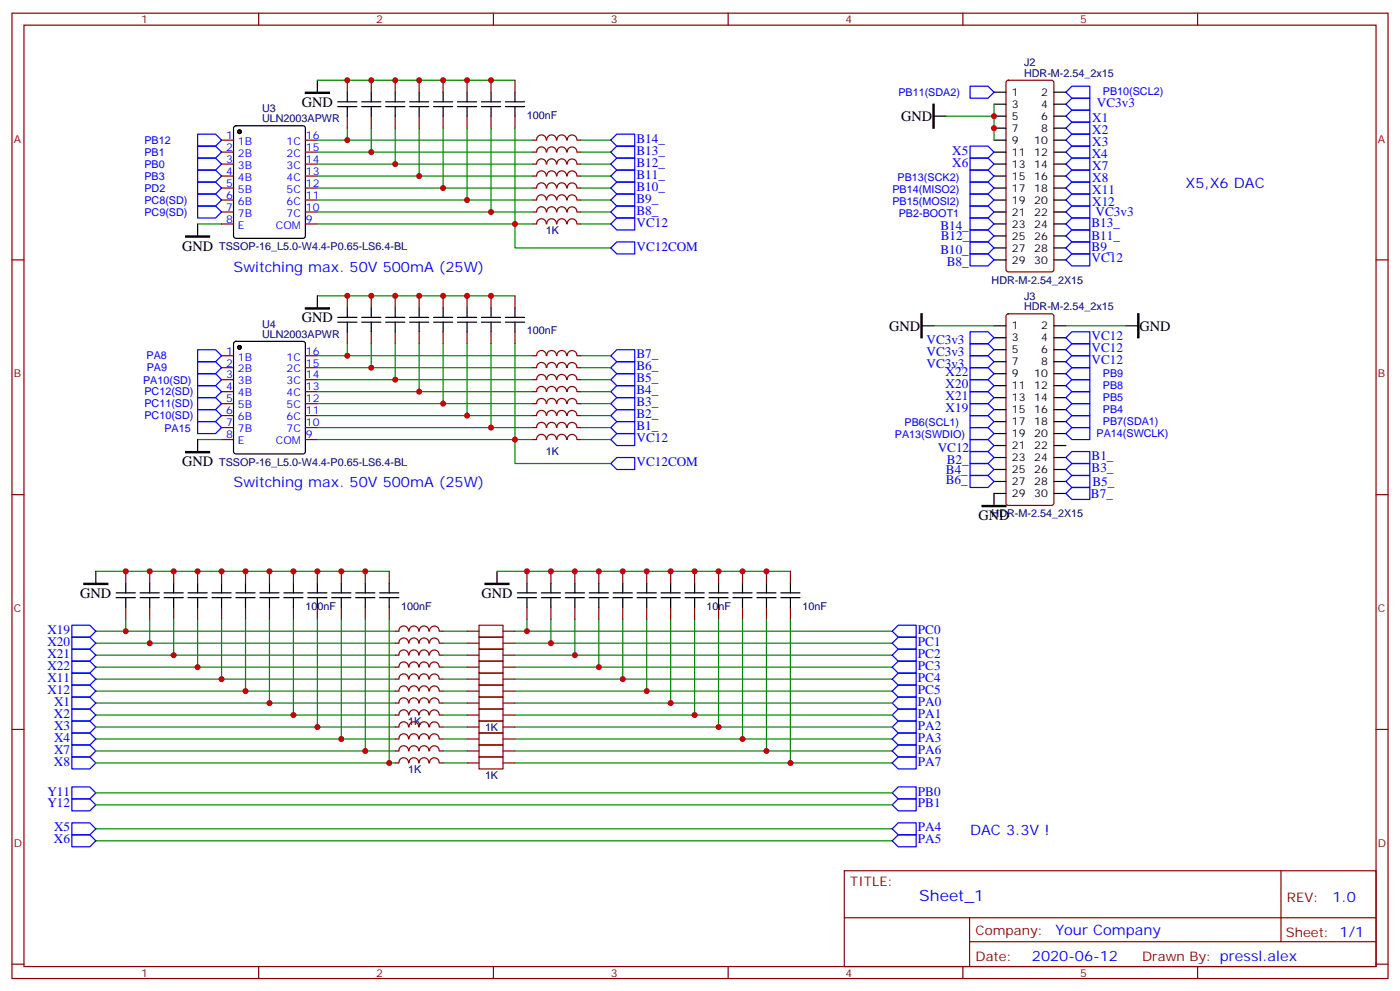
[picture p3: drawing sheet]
<svg xmlns="http://www.w3.org/2000/svg" width="412mm" height="292mm" viewBox="0 0 412 292" stroke-linecap="round" stroke-linejoin="round" font-family="sans-serif">
<g fill="none" stroke="#870000" stroke-width=".35">
<path d="M3.5 3.9h405.4v284.3h-405.4zM7.1 7.4h398.2v277.3h-398.2zM76.2 3.9v3.5M145.3 3.9v3.5M214.5 3.9v3.5M283.6 3.9v3.5M352.8 3.9v3.5M3.5 76.6h3.6M405.3 76.6h3.6M3.5 145.7h3.6M405.3 145.7h3.6M3.5 214.8h3.6"/>
<path d="M405.3 214.8h3.6M248.7 256.5h156.6v28.2h-156.6zM377.3 256.5v20.9M248.7 270.3h156.5M285.6 277.4h119.6M285.6 270.3v14.1M3.5 284h3.6M76.2 284.7v3.5M145.3 284.7v3.5M214.5 284.7v3.5M283.6 284.7v3.5M352.8 284.7v3.5"/>
<path d="M405.3 284h3.6"/>
</g>
<path d="M179.9 104.8l1.8-1.8h5.3v3.5h-5.3zM179.9 108.3l1.8-1.8h5.3v3.6h-5.3zM179.9 115.4l1.8-1.8h5.3v3.5h-5.3zM181.7 110.1h5.3v3.5h-5.3l-1.8-1.8zM179.9 129.5l1.8-1.8h5.3v3.5h-5.3z" fill="none" stroke="#00f" stroke-width=".35"/>
<circle cx="70.6" cy="102.3" r=".53" fill="#870000" stroke="#000" stroke-width=".35"/>
<path d="M69 100.7l.5-.2h19.8l.6 .5 .1 32-.5 .6-20 .1-.7-.5v-32z" fill="none" stroke="#000" stroke-width=".35"/>
<circle cx="70.6" cy="102.3" r=".53" fill="#870000" stroke="#000" stroke-width=".35"/>
<g fill="none" stroke="#870000" stroke-width=".35">
<path d="M102.3 23.6v3.6M102.3 34.2v3.5M109.4 23.6v3.6M109.4 34.2v3.5M116.4 23.6v3.6M116.4 34.2v3.5M123.5 23.6v3.6M123.5 34.2v3.5M130.5 23.6v3.6M130.5 34.2v3.5M137.6 23.6v3.6M137.6 34.2v3.5"/>
<path d="M144.6 23.6v3.6M144.6 34.2v3.5M151.7 23.6v3.6M151.7 34.2v3.5M102.3 87.1v3.6M102.3 97.7v3.5M109.4 87.1v3.6M109.4 97.7v3.5M116.4 87.1v3.6M116.4 97.7v3.5M123.5 87.1v3.6M123.5 97.7v3.5"/>
<path d="M130.5 87.1v3.6M130.5 97.7v3.5M137.6 87.1v3.6M137.6 97.7v3.5M144.6 87.1v3.6M144.6 97.7v3.5M151.7 87.1v3.6M151.7 97.7v3.5M65.3 104.8h3.5M65.3 108.3h3.5M65.3 111.8h3.5M65.3 115.4h3.5"/>
<path d="M65.3 118.9h3.5M90 104.8h3.5M90 108.3h3.5M90 111.8h3.5M90 115.4h3.5M90 118.9h3.5M65.3 122.4h3.5M65.3 125.9h3.5M65.3 129.5h3.5M90 122.4h3.5M90 125.9h3.5M90 129.5h3.5"/>
</g>
<path d="M179.9 55.4l1.8-1.8h5.3v3.6h-5.3zM181.7 57.2h5.3v3.5h-5.3l-1.8-1.8zM179.9 62.4l1.8-1.7h5.3v3.5h-5.3zM179.9 118.9l1.8-1.8h5.3v3.6h-5.3zM179.9 122.4l1.8-1.7h5.3v3.5h-5.3zM179.9 125.9l1.8-1.7h5.3v3.5h-5.3z" fill="none" stroke="#00f" stroke-width=".35"/>
<g fill="none" stroke="#000" stroke-width=".35">
<path d="M93.5 23.6v3.6M99.5 31.4h5.6M99.5 30h5.6M102.3 27.2v2.8M102.3 31.4v2.8M106.5 31.4h5.7M106.5 30h5.7M109.4 27.2v2.8M109.4 31.4v2.8M113.6 31.4h5.6M113.6 30h5.6M116.4 27.2v2.8"/>
<path d="M116.4 31.4v2.8M120.6 31.4h5.7M120.6 30h5.7M123.5 27.2v2.8M123.5 31.4v2.8M127.7 31.4h5.6M127.7 30h5.6M130.5 27.2v2.8M130.5 31.4v2.8M134.8 31.4h5.6M134.8 30h5.6M137.6 27.2v2.8"/>
<path d="M137.6 31.4v2.8M141.8 31.4h5.7M141.8 30h5.7M144.6 27.2v2.8M144.6 31.4v2.8M148.9 31.4h5.6M148.9 30h5.6M151.7 27.2v2.8M151.7 31.4v2.8M58.2 66v3.5M93.5 87.1v3.6M99.5 94.9h5.6"/>
<path d="M99.5 93.5h5.6M102.3 90.7v2.8M102.3 94.9v2.8M106.5 94.9h5.7M106.5 93.5h5.7M109.4 90.7v2.8M109.4 94.9v2.8M113.6 94.9h5.6M113.6 93.5h5.6M116.4 90.7v2.8M116.4 94.9v2.8M120.6 94.9h5.7"/>
<path d="M120.6 93.5h5.7M123.5 90.7v2.8M123.5 94.9v2.8M127.7 94.9h5.6M127.7 93.5h5.6M130.5 90.7v2.8M130.5 94.9v2.8M134.8 94.9h5.6M134.8 93.5h5.6M137.6 90.7v2.8M137.6 94.9v2.8M141.8 94.9h5.7"/>
<path d="M141.8 93.5h5.7M144.6 90.7v2.8M144.6 94.9v2.8M148.9 94.9h5.6M148.9 93.5h5.6M151.7 90.7v2.8M151.7 94.9v2.8M58.2 129.5v3.5"/>
</g>
<g fill="none" stroke="#008700" stroke-width=".35">
<path d="M93.5 23.6h58.2M102.3 37.7v3.6M109.4 37.7v7.1M116.4 37.7v10.6M123.5 37.7v14.2M130.5 37.7v17.7M137.6 37.7v21.2M144.6 37.7v24.7M151.7 37.7v28.3M58.2 66h7.1M93.5 87.1h58.2M102.3 101.2v3.6"/>
<path d="M109.4 101.2v7.1M116.4 101.2v10.6M123.5 101.2v14.2M130.5 101.2v17.7M137.6 101.2v21.2M144.6 101.2v24.7M151.7 101.2v28.3M58.2 129.5h7.1"/>
</g>
<path d="M90 27.2h7v.3h-7zM54.7 69.5h7v.4h-7zM90 90.7h7v.3h-7zM54.7 133h7v.4h-7z" fill="#000" stroke="#000" stroke-width=".35"/>
<circle cx="70.6" cy="38.8" r=".53" fill="#870000" stroke="#000" stroke-width=".35"/>
<path d="M69 37.2l.5-.2h19.8l.6 .5 .1 32-.5 .6-20 .1-.7-.5v-32z" fill="none" stroke="#000" stroke-width=".35"/>
<circle cx="70.6" cy="38.8" r=".53" fill="#870000" stroke="#000" stroke-width=".35"/>
<g fill="none" stroke="#870000" stroke-width=".35">
<path d="M296.6 23.8l.4-.2h12.7l.7 .5v55.3l-.4 .6-13 .1-.6-.5-.1-55.3zM65.3 41.3h3.5M65.3 44.8h3.5M65.3 48.3h3.5M65.3 51.9h3.5M65.3 55.4h3.5M65.3 58.9h3.5M90 41.3h3.5M90 44.8h3.5M90 48.3h3.5M90 51.9h3.5M90 55.4h3.5"/>
<path d="M90 58.9h3.5M157 41.3h1M157 44.8h1M157 48.3h1M157 51.9h1M157 55.4h1M157 58.9h1M158.1 51.8a1.41 1.41 0 0 1 1.4-1.5 1.41 1.41 0 0 1 1.4 1.5M158.1 48.3a1.41 1.41 0 0 1 1.4-1.5 1.41 1.41 0 0 1 1.4 1.5M158.1 41.3a1.41 1.41 0 0 1 1.4-1.6 1.41 1.41 0 0 1 1.4 1.6M158.1 44.8a1.41 1.41 0 0 1 1.4-1.5 1.41 1.41 0 0 1 1.4 1.5M158.1 55.4a1.41 1.41 0 0 1 1.4-1.6 1.41 1.41 0 0 1 1.4 1.6"/>
<path d="M158.1 58.9a1.41 1.41 0 0 1 1.4-1.5 1.41 1.41 0 0 1 1.4 1.5M161.1 51.8a1.41 1.41 0 0 1 1.4-1.5 1.41 1.41 0 0 1 1.4 1.5M161.1 48.3a1.41 1.41 0 0 1 1.4-1.5 1.41 1.41 0 0 1 1.4 1.5M161.1 41.3a1.41 1.41 0 0 1 1.4-1.6 1.41 1.41 0 0 1 1.4 1.6M161.1 44.8a1.41 1.41 0 0 1 1.4-1.5 1.41 1.41 0 0 1 1.4 1.5M161.1 55.4a1.41 1.41 0 0 1 1.4-1.6 1.41 1.41 0 0 1 1.4 1.6M161.1 58.9a1.41 1.41 0 0 1 1.4-1.5 1.41 1.41 0 0 1 1.4 1.5M164.1 51.8a1.41 1.41 0 0 1 1.4-1.5 1.41 1.41 0 0 1 1.4 1.5M164.1 48.3a1.41 1.41 0 0 1 1.4-1.5 1.41 1.41 0 0 1 1.4 1.5M164.1 41.3a1.41 1.41 0 0 1 1.4-1.6 1.41 1.41 0 0 1 1.4 1.6M164.1 44.8a1.41 1.41 0 0 1 1.4-1.5 1.41 1.41 0 0 1 1.4 1.5M164.1 55.4a1.41 1.41 0 0 1 1.4-1.6 1.41 1.41 0 0 1 1.4 1.6"/>
<path d="M164.1 58.9a1.41 1.41 0 0 1 1.4-1.5 1.41 1.41 0 0 1 1.4 1.5M167.1 51.8a1.41 1.41 0 0 1 1.4-1.5 1.41 1.41 0 0 1 1.4 1.5M167.1 48.3a1.41 1.41 0 0 1 1.4-1.5 1.41 1.41 0 0 1 1.4 1.5M167.1 41.3a1.41 1.41 0 0 1 1.4-1.5 1.41 1.41 0 0 1 1.4 1.5M167.1 44.8a1.41 1.41 0 0 1 1.4-1.5 1.41 1.41 0 0 1 1.4 1.5M167.1 55.4a1.41 1.41 0 0 1 1.4-1.5 1.41 1.41 0 0 1 1.4 1.5M167.1 58.9a1.41 1.41 0 0 1 1.4-1.5 1.41 1.41 0 0 1 1.4 1.5M170 41.3h1.1M170 44.8h1.1M170 48.3h1.1M170 51.9h1.1M170 55.4h1.1"/>
<path d="M170 58.9h1.1M65.3 62.4h3.5M65.3 66h3.5M90 62.4h3.5M90 66h3.5M157 62.4h1M157 66h1M158.1 65.9a1.41 1.41 0 0 1 1.4-1.5 1.41 1.41 0 0 1 1.4 1.5M158.1 62.4a1.41 1.41 0 0 1 1.4-1.5 1.41 1.41 0 0 1 1.4 1.5M161.1 65.9a1.41 1.41 0 0 1 1.4-1.5 1.41 1.41 0 0 1 1.4 1.5M161.1 62.4a1.41 1.41 0 0 1 1.4-1.5 1.41 1.41 0 0 1 1.4 1.5M164.1 65.9a1.41 1.41 0 0 1 1.4-1.5 1.41 1.41 0 0 1 1.4 1.5"/>
<path d="M164.1 62.4a1.41 1.41 0 0 1 1.4-1.5 1.41 1.41 0 0 1 1.4 1.5M167.1 65.9a1.41 1.41 0 0 1 1.4-1.4 1.41 1.41 0 0 1 1.4 1.4M167.1 62.4a1.41 1.41 0 0 1 1.4-1.5 1.41 1.41 0 0 1 1.4 1.5M170 62.4h1.1M170 66h1.1M296.6 92.6l.4-.2h12.7l.7 .5v55.3l-.4 .6-13 .1-.6-.5-.1-55.3zM157 104.8h1M157 108.3h1M157 111.8h1M157 115.4h1M157 118.9h1M158.1 104.8a1.41 1.41 0 0 1 1.4-1.6 1.41 1.41 0 0 1 1.4 1.6"/>
<path d="M158.1 108.3a1.41 1.41 0 0 1 1.4-1.5 1.41 1.41 0 0 1 1.4 1.5M158.1 111.8a1.41 1.41 0 0 1 1.4-1.5 1.41 1.41 0 0 1 1.4 1.5M158.1 115.3a1.41 1.41 0 0 1 1.4-1.5 1.41 1.41 0 0 1 1.4 1.5M158.1 118.9a1.41 1.41 0 0 1 1.4-1.6 1.41 1.41 0 0 1 1.4 1.6M161.1 104.8a1.41 1.41 0 0 1 1.4-1.6 1.41 1.41 0 0 1 1.4 1.6M161.1 108.3a1.41 1.41 0 0 1 1.4-1.5 1.41 1.41 0 0 1 1.4 1.5M161.1 111.8a1.41 1.41 0 0 1 1.4-1.5 1.41 1.41 0 0 1 1.4 1.5M161.1 115.3a1.41 1.41 0 0 1 1.4-1.5 1.41 1.41 0 0 1 1.4 1.5M161.1 118.9a1.41 1.41 0 0 1 1.4-1.6 1.41 1.41 0 0 1 1.4 1.6M164.1 104.8a1.41 1.41 0 0 1 1.4-1.6 1.41 1.41 0 0 1 1.4 1.6M164.1 108.3a1.41 1.41 0 0 1 1.4-1.5 1.41 1.41 0 0 1 1.4 1.5M164.1 111.8a1.41 1.41 0 0 1 1.4-1.5 1.41 1.41 0 0 1 1.4 1.5"/>
<path d="M164.1 115.3a1.41 1.41 0 0 1 1.4-1.5 1.41 1.41 0 0 1 1.4 1.5M164.1 118.9a1.41 1.41 0 0 1 1.4-1.6 1.41 1.41 0 0 1 1.4 1.6M167.1 104.8a1.41 1.41 0 0 1 1.4-1.5 1.41 1.41 0 0 1 1.4 1.5M167.1 108.3a1.41 1.41 0 0 1 1.4-1.5 1.41 1.41 0 0 1 1.4 1.5M167.1 111.8a1.41 1.41 0 0 1 1.4-1.5 1.41 1.41 0 0 1 1.4 1.5M167.1 115.3a1.41 1.41 0 0 1 1.4-1.5 1.41 1.41 0 0 1 1.4 1.5M167.1 118.9a1.41 1.41 0 0 1 1.4-1.5 1.41 1.41 0 0 1 1.4 1.5M170 104.8h1.1M170 108.3h1.1M170 111.8h1.1M170 115.4h1.1M170 118.9h1.1"/>
<path d="M157 129.5h1M157 125.9h1M157 122.4h1M158.1 129.4a1.41 1.41 0 0 1 1.4-1.5 1.41 1.41 0 0 1 1.4 1.5M158.1 125.9a1.41 1.41 0 0 1 1.4-1.5 1.41 1.41 0 0 1 1.4 1.5M158.1 122.4a1.41 1.41 0 0 1 1.4-1.5 1.41 1.41 0 0 1 1.4 1.5M161.1 129.4a1.41 1.41 0 0 1 1.4-1.5 1.41 1.41 0 0 1 1.4 1.5M161.1 125.9a1.41 1.41 0 0 1 1.4-1.5 1.41 1.41 0 0 1 1.4 1.5M161.1 122.4a1.41 1.41 0 0 1 1.4-1.5 1.41 1.41 0 0 1 1.4 1.5M164.1 129.4a1.41 1.41 0 0 1 1.4-1.5 1.41 1.41 0 0 1 1.4 1.5M164.1 125.9a1.41 1.41 0 0 1 1.4-1.5 1.41 1.41 0 0 1 1.4 1.5M164.1 122.4a1.41 1.41 0 0 1 1.4-1.5 1.41 1.41 0 0 1 1.4 1.5"/>
<path d="M167.1 129.4a1.41 1.41 0 0 1 1.4-1.4 1.41 1.41 0 0 1 1.4 1.4M167.1 125.9a1.41 1.41 0 0 1 1.4-1.5 1.41 1.41 0 0 1 1.4 1.5M167.1 122.4a1.41 1.41 0 0 1 1.4-1.5 1.41 1.41 0 0 1 1.4 1.5M170 129.5h1.1M170 125.9h1.1M170 122.4h1.1M37 168.3v3.5M37 178.9v3.5M44.1 168.3v3.5M44.1 178.9v3.5M51.2 168.3v3.5M51.2 178.9v3.5"/>
<path d="M58.2 168.3v3.5M58.2 178.9v3.5M65.3 168.3v3.5M65.3 178.9v3.5M72.3 168.3v3.5M72.3 178.9v3.5M79.4 168.3v3.5M79.4 178.9v3.5M86.4 168.3v3.5M86.4 178.9v3.5M93.5 168.3v3.5M93.5 178.9v3.5"/>
<path d="M100.5 168.3v3.5M100.5 178.9v3.5M107.6 168.3v3.5M107.6 178.9v3.5M114.7 168.3v3.5M114.7 178.9v3.5M155.2 168.3v3.5M155.2 178.9v3.5M162.3 168.3v3.5M162.3 178.9v3.5M169.3 168.3v3.5M169.3 178.9v3.5"/>
<path d="M176.4 168.3v3.5M176.4 178.9v3.5M183.4 168.3v3.5M183.4 178.9v3.5M190.5 168.3v3.5M190.5 178.9v3.5M197.6 168.3v3.5M197.6 178.9v3.5M204.6 168.3v3.5M204.6 178.9v3.5M211.7 168.3v3.5M211.7 178.9v3.5"/>
<path d="M218.7 168.3v3.5M218.7 178.9v3.5M225.8 168.3v3.5M225.8 178.9v3.5M232.8 168.3v3.5M232.8 178.9v3.5M116.4 189.4h1.1M116.4 185.9h1.1M116.4 193h1.1M116.4 196.5h1.1M117.5 189.4a1.41 1.41 0 0 1 1.4-1.5 1.41 1.41 0 0 1 1.4 1.5M117.5 185.9a1.41 1.41 0 0 1 1.4-1.5 1.41 1.41 0 0 1 1.4 1.5"/>
<path d="M117.5 192.9a1.41 1.41 0 0 1 1.4-1.5 1.41 1.41 0 0 1 1.4 1.5M117.5 196.5a1.41 1.41 0 0 1 1.4-1.5 1.41 1.41 0 0 1 1.4 1.5M120.5 189.4a1.41 1.41 0 0 1 1.4-1.5 1.41 1.41 0 0 1 1.4 1.5M120.5 185.9a1.41 1.41 0 0 1 1.4-1.5 1.41 1.41 0 0 1 1.4 1.5M120.5 192.9a1.41 1.41 0 0 1 1.4-1.5 1.41 1.41 0 0 1 1.4 1.5M120.5 196.5a1.41 1.41 0 0 1 1.4-1.5 1.41 1.41 0 0 1 1.4 1.5M123.5 189.4a1.41 1.41 0 0 1 1.4-1.5 1.41 1.41 0 0 1 1.4 1.5M123.5 185.9a1.41 1.41 0 0 1 1.4-1.5 1.41 1.41 0 0 1 1.4 1.5M123.5 192.9a1.41 1.41 0 0 1 1.4-1.5 1.41 1.41 0 0 1 1.4 1.5M123.5 196.5a1.41 1.41 0 0 1 1.4-1.5 1.41 1.41 0 0 1 1.4 1.5M126.5 189.4a1.41 1.41 0 0 1 1.4-1.5 1.41 1.41 0 0 1 1.5 1.5M126.5 185.9a1.41 1.41 0 0 1 1.4-1.5 1.41 1.41 0 0 1 1.5 1.5"/>
<path d="M126.5 192.9a1.41 1.41 0 0 1 1.4-1.4 1.41 1.41 0 0 1 1.5 1.4M126.5 196.5a1.41 1.41 0 0 1 1.4-1.5 1.41 1.41 0 0 1 1.5 1.5M129.5 189.4h1M129.5 185.9h1M129.5 193h1M129.5 196.5h1M137.6 189.4h3.5M137.6 185.9h3.5M137.6 193h3.5M137.6 196.5h3.5M148.2 189.4h3.5M148.2 185.9h3.5"/>
<path d="M148.2 193h3.5M148.2 196.5h3.5M116.4 203.6h1.1M116.4 200h1.1M116.4 207.1h1.1M116.4 210.6h1.1M116.4 217.7h1.1M116.4 214.1h1.1M117.5 203.5a1.41 1.41 0 0 1 1.4-1.5 1.41 1.41 0 0 1 1.4 1.5M117.5 200a1.41 1.41 0 0 1 1.4-1.5 1.41 1.41 0 0 1 1.4 1.5M117.5 207.1a1.41 1.41 0 0 1 1.4-1.6 1.41 1.41 0 0 1 1.4 1.6M117.5 210.6a1.41 1.41 0 0 1 1.4-1.5 1.41 1.41 0 0 1 1.4 1.5"/>
<path d="M117.5 217.6a1.41 1.41 0 0 1 1.4-1.5 1.41 1.41 0 0 1 1.4 1.5M117.5 214.1a1.41 1.41 0 0 1 1.4-1.5 1.41 1.41 0 0 1 1.4 1.5M120.5 203.5a1.41 1.41 0 0 1 1.4-1.5 1.41 1.41 0 0 1 1.4 1.5M120.5 200a1.41 1.41 0 0 1 1.4-1.5 1.41 1.41 0 0 1 1.4 1.5M120.5 207.1a1.41 1.41 0 0 1 1.4-1.6 1.41 1.41 0 0 1 1.4 1.6M120.5 210.6a1.41 1.41 0 0 1 1.4-1.5 1.41 1.41 0 0 1 1.4 1.5M120.5 217.6a1.41 1.41 0 0 1 1.4-1.5 1.41 1.41 0 0 1 1.4 1.5M120.5 214.1a1.41 1.41 0 0 1 1.4-1.5 1.41 1.41 0 0 1 1.4 1.5M123.5 203.5a1.41 1.41 0 0 1 1.4-1.5 1.41 1.41 0 0 1 1.4 1.5M123.5 200a1.41 1.41 0 0 1 1.4-1.5 1.41 1.41 0 0 1 1.4 1.5M123.5 207.1a1.41 1.41 0 0 1 1.4-1.6 1.41 1.41 0 0 1 1.4 1.6M123.5 210.6a1.41 1.41 0 0 1 1.4-1.5 1.41 1.41 0 0 1 1.4 1.5"/>
<path d="M123.5 217.6a1.41 1.41 0 0 1 1.4-1.5 1.41 1.41 0 0 1 1.4 1.5M123.5 214.1a1.41 1.41 0 0 1 1.4-1.5 1.41 1.41 0 0 1 1.4 1.5M126.5 203.5a1.41 1.41 0 0 1 1.4-1.5 1.41 1.41 0 0 1 1.5 1.5M126.5 200a1.41 1.41 0 0 1 1.4-1.5 1.41 1.41 0 0 1 1.5 1.5M126.5 207.1a1.41 1.41 0 0 1 1.4-1.5 1.41 1.41 0 0 1 1.5 1.5M126.5 210.6a1.41 1.41 0 0 1 1.4-1.5 1.41 1.41 0 0 1 1.5 1.5M126.5 217.6a1.41 1.41 0 0 1 1.4-1.5 1.41 1.41 0 0 1 1.5 1.5M126.5 214.1a1.41 1.41 0 0 1 1.4-1.5 1.41 1.41 0 0 1 1.5 1.5M129.5 203.6h1M129.5 200h1M129.5 207.1h1M129.5 210.6h1"/>
<path d="M129.5 217.7h1M129.5 214.1h1M137.6 203.6h3.5M137.6 200h3.5M137.6 207.1h3.5M137.6 210.6h3.5M137.6 217.7h3.5M137.6 214.1h3.5M148.2 203.6h3.5M148.2 200h3.5M148.2 207.1h3.5M148.2 210.6h3.5"/>
<path d="M148.2 217.7h3.5M148.2 214.1h3.5M116.4 221.2h1.1M116.4 224.7h1.1M117.5 224.7a1.41 1.41 0 0 1 1.4-1.5 1.41 1.41 0 0 1 1.4 1.5M117.5 221.2a1.41 1.41 0 0 1 1.4-1.5 1.41 1.41 0 0 1 1.4 1.5M120.5 224.7a1.41 1.41 0 0 1 1.4-1.5 1.41 1.41 0 0 1 1.4 1.5M120.5 221.2a1.41 1.41 0 0 1 1.4-1.5 1.41 1.41 0 0 1 1.4 1.5M123.5 224.7a1.41 1.41 0 0 1 1.4-1.5 1.41 1.41 0 0 1 1.4 1.5M123.5 221.2a1.41 1.41 0 0 1 1.4-1.5 1.41 1.41 0 0 1 1.4 1.5M126.5 224.7a1.41 1.41 0 0 1 1.4-1.5 1.41 1.41 0 0 1 1.5 1.5M126.5 221.2a1.41 1.41 0 0 1 1.4-1.5 1.41 1.41 0 0 1 1.5 1.5"/>
<path d="M129.5 221.2h1M129.5 224.7h1M137.6 221.2h3.5M137.6 224.7h3.5M148.2 221.2h3.5M148.2 224.7h3.5"/>
</g>
<g fill="none" stroke="#00f" stroke-width=".35">
<path d="M58.2 39.5h5.3l1.8 1.8-1.8 1.7h-5.3zM181.7 39.5h5.3v3.5h-5.3l-1.8-1.7zM285.8 25.4h5.2l1.8 1.8-1.8 1.7h-5.2zM314 30.7l1.7-1.8h5.3v3.6h-5.3zM314 27.2l1.7-1.8h5.3v3.5h-5.3zM315.7 39.5h5.3v3.5h-5.3l-1.7-1.7zM315.7 36h5.3v3.5h-5.3l-1.7-1.8zM315.7 32.5h5.3v3.5h-5.3l-1.7-1.8zM58.2 57.2h5.3l1.8 1.7-1.8 1.8h-5.3zM58.2 53.6h5.3l1.8 1.8-1.8 1.8h-5.3zM58.2 43h5.3l1.8 1.8-1.8 1.8h-5.3zM58.2 46.6h5.3l1.8 1.7-1.8 1.8h-5.3z"/>
<path d="M58.2 50.1h5.3l1.8 1.8-1.8 1.7h-5.3zM179.9 51.9l1.8-1.8h5.3v3.5h-5.3zM179.9 48.3l1.8-1.7h5.3v3.5h-5.3zM179.9 44.8l1.8-1.8h5.3v3.6h-5.3zM285.8 43h5.2l1.8 1.8-1.8 1.8h-5.2zM285.8 46.6h5.2l1.8 1.7-1.8 1.8h-5.2zM285.8 50.1h5.2l1.8 1.8-1.8 1.7h-5.2zM285.8 53.6h5.2l1.8 1.8-1.8 1.8h-5.2zM285.8 57.2h5.2l1.8 1.7-1.8 1.8h-5.2zM314 48.3l1.7-1.7h5.3v3.5h-5.3zM314 55.4l1.7-1.8h5.3v3.6h-5.3zM315.7 50.1h5.3v3.5h-5.3l-1.7-1.7z"/>
<path d="M315.7 43h5.3v3.6h-5.3l-1.7-1.8zM315.7 57.2h5.3v3.5h-5.3l-1.7-1.8zM58.2 60.7h5.3l1.8 1.7-1.8 1.8h-5.3zM179.9 66l1.8-1.8h5.3v3.5h-5.3zM179.9 73l1.8-1.7h5.3v3.5h-5.3zM285.8 74.8h5.2l1.8 1.8-1.8 1.7h-5.2zM285.8 71.3h5.2l1.8 1.7-1.8 1.8h-5.2zM285.8 67.7h5.2l1.8 1.8-1.8 1.8h-5.2zM285.8 64.2h5.2l1.8 1.8-1.8 1.7h-5.2zM285.8 60.7h5.2l1.8 1.7-1.8 1.8h-5.2zM314 76.6l1.7-1.8h5.3v3.5h-5.3zM314 66l1.7-1.8h5.3v3.5h-5.3z"/>
<path d="M314 69.5l1.7-1.8h5.3v3.6h-5.3zM314 73l1.7-1.7h5.3v3.5h-5.3zM314 62.4l1.7-1.7h5.3v3.5h-5.3zM285.8 97.7h5.2l1.8 1.8-1.8 1.7h-5.2zM314 99.5l1.7-1.8h5.3v3.5h-5.3zM58.2 113.6h5.3l1.8 1.8-1.8 1.7h-5.3zM58.2 117.1h5.3l1.8 1.8-1.8 1.8h-5.3zM58.2 110.1h5.3l1.8 1.7-1.8 1.8h-5.3zM58.2 106.5h5.3l1.8 1.8-1.8 1.8h-5.3zM58.2 103h5.3l1.8 1.8-1.8 1.7h-5.3zM285.8 118.9h5.2l1.8 1.8-1.8 1.7h-5.2zM285.8 111.8h5.2l1.8 1.8-1.8 1.8h-5.2z"/>
<path d="M285.8 115.4h5.2l1.8 1.7-1.8 1.8h-5.2zM285.8 108.3h5.2l1.8 1.8-1.8 1.7h-5.2zM285.8 101.2h5.2l1.8 1.8-1.8 1.8h-5.2zM285.8 104.8h5.2l1.8 1.7-1.8 1.8h-5.2zM314 103l1.7-1.8h5.3v3.6h-5.3zM314 106.5l1.7-1.7h5.3v3.5h-5.3zM314 117.1l1.7-1.7h5.3v3.5h-5.3zM314 113.6l1.7-1.8h5.3v3.6h-5.3zM314 110.1l1.7-1.8h5.3v3.5h-5.3zM58.2 120.7h5.3l1.8 1.7-1.8 1.8h-5.3zM58.2 124.2h5.3l1.8 1.7-1.8 1.8h-5.3zM179.9 136.5l1.8-1.7h5.3v3.5h-5.3z"/>
<path d="M285.8 136.5h5.2l1.8 1.8-1.8 1.8h-5.2zM285.8 133h5.2l1.8 1.8-1.8 1.7h-5.2zM285.8 129.5h5.2l1.8 1.7-1.8 1.8h-5.2zM285.8 122.4h5.2l1.8 1.8-1.8 1.7h-5.2zM285.8 125.9h5.2l1.8 1.8-1.8 1.8h-5.2zM314 134.8l1.7-1.8h5.3v3.5h-5.3zM314 138.3l1.7-1.8h5.3v3.6h-5.3zM314 124.2l1.7-1.8h5.3v3.5h-5.3zM314 127.7l1.7-1.8h5.3v3.6h-5.3zM314 120.7l1.7-1.8h5.3v3.5h-5.3zM285.8 140.1h5.2l1.8 1.7-1.8 1.8h-5.2zM314 141.8l1.7-1.7h5.3v3.5h-5.3z"/>
<path d="M314 145.3l1.7-1.7h5.3v3.5h-5.3zM21.2 198.3h5.3l1.7 1.7-1.7 1.8h-5.3zM21.2 194.7h5.3l1.7 1.8-1.7 1.8h-5.3zM21.2 191.2h5.3l1.7 1.8-1.7 1.7h-5.3zM21.2 187.7h5.3l1.7 1.7-1.7 1.8h-5.3zM21.2 184.2h5.3l1.7 1.7-1.7 1.8h-5.3zM262.8 189.4l1.8-1.7h5.3v3.5h-5.3zM262.8 193l1.8-1.8h5.3v3.5h-5.3zM262.8 196.5l1.8-1.8h5.3v3.6h-5.3zM262.8 185.9l1.8-1.7h5.3v3.5h-5.3zM21.2 205.3h5.3l1.7 1.8-1.7 1.7h-5.3zM21.2 201.8h5.3l1.7 1.8-1.7 1.7h-5.3z"/>
<path d="M21.2 208.8h5.3l1.7 1.8-1.7 1.8h-5.3zM21.2 219.4h5.3l1.7 1.8-1.7 1.8h-5.3zM21.2 215.9h5.3l1.7 1.8-1.7 1.7h-5.3zM21.2 212.4h5.3l1.7 1.7-1.7 1.8h-5.3zM262.8 210.6l1.8-1.8h5.3v3.6h-5.3zM262.8 207.1l1.8-1.8h5.3v3.5h-5.3zM262.8 200l1.8-1.7h5.3v3.5h-5.3zM262.8 203.6l1.8-1.8h5.3v3.5h-5.3zM262.8 217.7l1.8-1.8h5.3v3.5h-5.3zM262.8 214.1l1.8-1.7h5.3v3.5h-5.3zM21.2 223h5.3l1.7 1.7-1.7 1.8h-5.3zM21.2 235.3h5.3l1.7 1.8-1.7 1.7h-5.3z"/>
<path d="M21.2 231.8h5.3l1.7 1.7-1.7 1.8h-5.3zM262.8 221.2l1.8-1.8h5.3v3.6h-5.3zM262.8 224.7l1.8-1.7h5.3v3.5h-5.3zM262.8 237.1l1.8-1.8h5.3v3.5h-5.3zM262.8 233.5l1.8-1.7h5.3v3.5h-5.3zM21.2 242.4h5.3l1.7 1.7-1.7 1.8h-5.3zM21.2 245.9h5.3l1.7 1.8-1.7 1.7h-5.3zM262.8 244.1l1.8-1.7h5.3v3.5h-5.3zM262.8 247.7l1.8-1.8h5.3v3.5h-5.3z"/>
</g>
<g fill="none" stroke="#008700" stroke-width=".35">
<path d="M278.7 34.2h14.1M292.8 30.7v10.6M93.5 55.4h63.5M93.5 58.9h63.5M93.5 41.3h63.5M93.5 44.8h63.5M93.5 48.3h63.5M93.5 51.9h63.5M171.1 55.4h8.8M171.1 58.9h8.8M171.1 41.3h8.8M171.1 44.8h8.8"/>
<path d="M171.1 48.3h8.8M171.1 51.9h8.8M93.5 66h63.5M93.5 62.4h63.5M151.7 66v7h28.2M171.1 66h8.8M171.1 62.4h8.8M275.2 96h17.6M314 96h17.6M93.5 115.4h63.5M93.5 111.8h63.5M93.5 108.3h63.5"/>
<path d="M93.5 104.8h63.5M93.5 118.9h63.5M171.1 115.4h8.8M171.1 111.8h8.8M171.1 108.3h8.8M171.1 104.8h8.8M171.1 118.9h8.8M93.5 125.9h63.5M93.5 122.4h63.5M93.5 129.5h63.5M151.7 129.5v7h28.2M171.1 125.9h8.8"/>
<path d="M171.1 122.4h8.8M171.1 129.5h8.8M28.2 168.3h86.5M146.4 168.3h86.4M28.2 196.5h88.2M28.2 193h88.2M28.2 189.4h88.2M28.2 185.9h88.2M37 182.4v3.5M44.1 182.4v7M51.2 182.4v10.6M58.2 182.4v14.1"/>
<path d="M65.3 182.4v17.6M72.3 182.4v21.2M79.4 182.4v24.7M86.4 182.4v28.2M93.5 182.4v31.7M100.5 182.4v35.3M107.6 182.4v38.8M114.7 182.4v42.3M130.5 196.5h7.1M130.5 193h7.1M130.5 189.4h7.1M130.5 185.9h7.1"/>
<path d="M151.7 196.5h111.1M151.7 193h111.1M151.7 189.4h111.1M151.7 185.9h111.1M155.2 182.4v3.5M162.3 182.4v7M169.3 182.4v10.6M176.4 182.4v14.1M183.4 182.4v17.6M190.5 182.4v21.2M197.6 182.4v24.7M204.6 182.4v28.2"/>
<path d="M211.7 182.4v31.7M218.7 182.4v35.3M225.8 182.4v38.8M232.8 182.4v42.3M28.2 207.1h88.2M28.2 203.6h88.2M28.2 200h88.2M28.2 210.6h88.2M28.2 217.7h88.2M28.2 214.1h88.2M130.5 207.1h7.1M130.5 203.6h7.1"/>
<path d="M130.5 200h7.1M130.5 210.6h7.1M130.5 217.7h7.1M130.5 214.1h7.1M151.7 207.1h111.1M151.7 203.6h111.1M151.7 200h111.1M151.7 210.6h111.1M151.7 217.7h111.1M151.7 214.1h111.1M28.2 224.7h88.2M28.2 221.2h88.2"/>
<path d="M28.2 233.5h234.6M28.2 237.1h234.6M130.5 224.7h7.1M130.5 221.2h7.1M151.7 224.7h111.1M151.7 221.2h111.1M28.2 247.7h234.6M28.2 244.1h234.6"/>
</g>
<g fill="none" stroke="#000" stroke-width=".35">
<path d="M275.2 34.2h3.5M292.8 27.2h3.5M292.8 30.7h3.5M292.8 34.2h3.5M292.8 37.7h3.5M310.4 27.2h3.6M310.4 30.7h3.6M310.4 34.2h3.6M310.4 37.7h3.6M292.8 41.3h3.5M292.8 44.8h3.5M292.8 48.3h3.5"/>
<path d="M292.8 51.9h3.5M292.8 55.4h3.5M292.8 58.9h3.5M310.4 41.3h3.6M310.4 44.8h3.6M310.4 48.3h3.6M310.4 51.9h3.6M310.4 55.4h3.6M310.4 58.9h3.6M292.8 62.4h3.5M292.8 66h3.5M292.8 69.5h3.5"/>
<path d="M292.8 73h3.5M292.8 76.6h3.5M310.4 62.4h3.6M310.4 66h3.6M310.4 69.5h3.6M310.4 73h3.6M310.4 76.6h3.6M271.6 96h3.6M292.8 96h3.5M292.8 99.5h3.5M310.4 96h3.6M310.4 99.5h3.6"/>
<path d="M331.6 96h3.5M292.8 103h3.5M292.8 106.5h3.5M292.8 110.1h3.5M292.8 113.6h3.5M292.8 117.1h3.5M310.4 103h3.6M310.4 106.5h3.6M310.4 110.1h3.6M310.4 113.6h3.6M310.4 117.1h3.6M292.8 120.7h3.5"/>
<path d="M292.8 124.2h3.5M292.8 127.7h3.5M292.8 131.2h3.5M292.8 134.8h3.5M292.8 138.3h3.5M310.4 120.7h3.6M310.4 124.2h3.6M310.4 127.7h3.6M310.4 131.2h3.6M310.4 134.8h3.6M310.4 138.3h3.6M292.8 141.8h3.5"/>
<path d="M296.3 145.3h-3.5v3.6M310.4 141.8h3.6M310.4 145.3h3.6M28.2 168.3v3.5M34.2 176h5.7M34.2 174.6h5.7M37 171.8v2.8M37 176v2.9M41.3 176h5.6M41.3 174.6h5.6M44.1 171.8v2.8M44.1 176v2.9"/>
<path d="M48.3 176h5.7M48.3 174.6h5.7M51.2 171.8v2.8M51.2 176v2.9M55.4 176h5.6M55.4 174.6h5.6M58.2 171.8v2.8M58.2 176v2.9M62.4 176h5.7M62.4 174.6h5.7M65.3 171.8v2.8M65.3 176v2.9"/>
<path d="M69.5 176h5.6M69.5 174.6h5.6M72.3 171.8v2.8M72.3 176v2.9M76.6 176h5.6M76.6 174.6h5.6M79.4 171.8v2.8M79.4 176v2.9M83.6 176h5.7M83.6 174.6h5.7M86.4 171.8v2.8M86.4 176v2.9"/>
<path d="M90.7 176h5.6M90.7 174.6h5.6M93.5 171.8v2.8M93.5 176v2.9M97.7 176h5.7M97.7 174.6h5.7M100.5 171.8v2.8M100.5 176v2.9M104.8 176h5.6M104.8 174.6h5.6M107.6 171.8v2.8M107.6 176v2.9"/>
<path d="M111.8 176h5.7M111.8 174.6h5.7M114.7 171.8v2.8M114.7 176v2.9M146.4 168.3v3.5M152.4 176h5.6M152.4 174.6h5.6M155.2 171.8v2.8M155.2 176v2.9M159.5 176h5.6M159.5 174.6h5.6M162.3 171.8v2.8"/>
<path d="M162.3 176v2.9M166.5 176h5.7M166.5 174.6h5.7M169.3 171.8v2.8M169.3 176v2.9M173.6 176h5.6M173.6 174.6h5.6M176.4 171.8v2.8M176.4 176v2.9M180.6 176h5.7M180.6 174.6h5.7M183.4 171.8v2.8"/>
<path d="M183.4 176v2.9M187.7 176h5.6M187.7 174.6h5.6M190.5 171.8v2.8M190.5 176v2.9M194.7 176h5.7M194.7 174.6h5.7M197.6 171.8v2.8M197.6 176v2.9M201.8 176h5.6M201.8 174.6h5.6M204.6 171.8v2.8"/>
<path d="M204.6 176v2.9M208.8 176h5.7M208.8 174.6h5.7M211.7 171.8v2.8M211.7 176v2.9M215.9 176h5.6M215.9 174.6h5.6M218.7 171.8v2.8M218.7 176v2.9M223 176h5.6M223 174.6h5.6M225.8 171.8v2.8"/>
<path d="M225.8 176v2.9M230 176h5.7M230 174.6h5.7M232.8 171.8v2.8M232.8 176v2.9"/>
</g>
<path d="M274.8 30.7h.4v7h-.4zM271.3 92.4h.3v7.1h-.3zM335.1 92.4h.4v7.1h-.4zM289.3 148.9h7v.3h-7zM24.7 171.8h7v.4h-7zM142.9 171.8h7v.4h-7z" fill="#000" stroke="#000" stroke-width=".35"/>
<path d="M141.1 184.2h7.1v3.5h-7.1zM141.1 187.7h7.1v3.5h-7.1zM141.1 191.2h7.1v3.5h-7.1zM141.1 194.7h7.1v3.6h-7.1zM141.1 198.3h7.1v3.5h-7.1zM141.1 208.8h7.1v3.6h-7.1zM141.1 205.3h7.1v3.5h-7.1zM141.1 201.8h7.1v3.5h-7.1zM141.1 219.4h7.1v3.6h-7.1zM141.1 215.9h7.1v3.5h-7.1zM141.1 212.4h7.1v3.5h-7.1zM141.1 223h7.1v3.5h-7.1z" fill="none" stroke="#a10000" stroke-width=".35"/>
<g fill="#c00">
<circle cx="225.8" cy="221.2" r=".88"/>
<circle cx="211.7" cy="214.1" r=".88"/>
<circle cx="211.7" cy="168.3" r=".88"/>
<circle cx="218.7" cy="168.3" r=".88"/>
<circle cx="225.8" cy="168.3" r=".88"/>
<circle cx="204.6" cy="168.3" r=".88"/>
<circle cx="107.6" cy="221.2" r=".88"/>
<circle cx="93.5" cy="214.1" r=".88"/>
<circle cx="93.5" cy="168.3" r=".88"/>
<circle cx="100.5" cy="168.3" r=".88"/>
<circle cx="107.6" cy="168.3" r=".88"/>
<circle cx="86.4" cy="168.3" r=".88"/>
<circle cx="204.6" cy="210.6" r=".88"/>
<circle cx="197.6" cy="207.1" r=".88"/>
<circle cx="190.5" cy="203.6" r=".88"/>
<circle cx="183.4" cy="200" r=".88"/>
<circle cx="176.4" cy="196.5" r=".88"/>
<circle cx="169.3" cy="193" r=".88"/>
<circle cx="162.3" cy="189.4" r=".88"/>
<circle cx="155.2" cy="185.9" r=".88"/>
<circle cx="144.6" cy="125.9" r=".88"/>
<circle cx="130.5" cy="118.9" r=".88"/>
<circle cx="116.4" cy="111.8" r=".88"/>
<circle cx="102.3" cy="104.8" r=".88"/>
<circle cx="144.6" cy="87.1" r=".88"/>
<circle cx="137.6" cy="87.1" r=".88"/>
<circle cx="130.5" cy="87.1" r=".88"/>
<circle cx="123.5" cy="87.1" r=".88"/>
<circle cx="116.4" cy="87.1" r=".88"/>
<circle cx="102.3" cy="87.1" r=".88"/>
<circle cx="109.4" cy="87.1" r=".88"/>
<circle cx="109.4" cy="108.3" r=".88"/>
<circle cx="123.5" cy="115.4" r=".88"/>
<circle cx="137.6" cy="122.4" r=".88"/>
<circle cx="151.7" cy="129.5" r=".88"/>
<circle cx="151.7" cy="66" r=".88"/>
<circle cx="137.6" cy="58.9" r=".88"/>
<circle cx="123.5" cy="51.9" r=".88"/>
<circle cx="109.4" cy="44.8" r=".88"/>
<circle cx="109.4" cy="23.6" r=".88"/>
<circle cx="102.3" cy="23.6" r=".88"/>
<circle cx="116.4" cy="23.6" r=".88"/>
<circle cx="123.5" cy="23.6" r=".88"/>
<circle cx="130.5" cy="23.6" r=".88"/>
<circle cx="137.6" cy="23.6" r=".88"/>
<circle cx="144.6" cy="23.6" r=".88"/>
<circle cx="102.3" cy="41.3" r=".88"/>
<circle cx="116.4" cy="48.3" r=".88"/>
<circle cx="130.5" cy="55.4" r=".88"/>
<circle cx="144.6" cy="62.4" r=".88"/>
<circle cx="79.4" cy="207.1" r=".88"/>
<circle cx="65.3" cy="200" r=".88"/>
<circle cx="51.2" cy="193" r=".88"/>
<circle cx="37" cy="185.9" r=".88"/>
<circle cx="79.4" cy="168.3" r=".88"/>
<circle cx="72.3" cy="168.3" r=".88"/>
<circle cx="65.3" cy="168.3" r=".88"/>
<circle cx="58.2" cy="168.3" r=".88"/>
<circle cx="51.2" cy="168.3" r=".88"/>
<circle cx="37" cy="168.3" r=".88"/>
<circle cx="44.1" cy="168.3" r=".88"/>
<circle cx="44.1" cy="189.4" r=".88"/>
<circle cx="58.2" cy="196.5" r=".88"/>
<circle cx="72.3" cy="203.6" r=".88"/>
<circle cx="86.4" cy="210.6" r=".88"/>
<circle cx="162.3" cy="168.3" r=".88"/>
<circle cx="155.2" cy="168.3" r=".88"/>
<circle cx="169.3" cy="168.3" r=".88"/>
<circle cx="176.4" cy="168.3" r=".88"/>
<circle cx="183.4" cy="168.3" r=".88"/>
<circle cx="190.5" cy="168.3" r=".88"/>
<circle cx="197.6" cy="168.3" r=".88"/>
<circle cx="100.5" cy="217.7" r=".88"/>
<circle cx="114.7" cy="224.7" r=".88"/>
<circle cx="218.7" cy="217.7" r=".88"/>
<circle cx="232.8" cy="224.7" r=".88"/>
<circle cx="292.8" cy="37.7" r=".88"/>
<circle cx="292.8" cy="34.2" r=".88"/>
</g>
<text font-size="4.6" fill="#00f" x="270.8" y="265.5">Sheet_1</text>
<g font-size="4.2">
<text x="88.9" y="31.4">GND</text>
<text x="265.5" y="35.7">GND</text>
<text x="53.6" y="73.8">GND</text>
<text x="88.9" y="94.9">GND</text>
<text x="261.9" y="97.4">GND</text>
<text x="335.7" y="97.4">GND</text>
<text x="53.6" y="137.3">GND</text>
<text x="288.2" y="153.2">GND</text>
<text x="23.6" y="176">GND</text>
<text x="141.8" y="176">GND</text>
</g>
<g font-size="4.2" fill="#00f">
<text x="349.2" y="55.4">X5,X6 DAC</text>
<text x="68.8" y="80.1">Switching max. 50V 500mA (25W)</text>
<text x="68.8" y="143.6">Switching max. 50V 500mA (25W)</text>
<text x="285.8" y="245.9">DAC 3.3V !</text>
<text x="392.5" y="265.7">1.0</text>
<text x="310.9" y="275.3">Your Company</text>
<text x="304" y="283.1">2020-06-12</text>
</g>
<g font-size="3.9" fill="#00f">
<text x="323.1" y="31.5">VC3v3</text>
<text x="321.7" y="36.1">X1</text>
<text x="321.8" y="39.6">X2</text>
<text x="187.5" y="45.6">B13_</text>
<text x="187.5" y="42">B14_</text>
<text x="280.5" y="45.6">X5</text>
<text x="321.6" y="46.6">X4</text>
<text x="321.7" y="43.1">X3</text>
<text x="187.5" y="52.6">B11_</text>
<text x="187.5" y="49.1">B12_</text>
<text x="280.5" y="49.1">X6</text>
<text x="321.7" y="50.2">X7</text>
<text x="321.8" y="53.7">X8</text>
<text x="187.5" y="59.7">B9_</text>
<text x="187.5" y="56.2">B10_</text>
<text x="321.7" y="57.2">X11</text>
<text x="187.5" y="63.2">B8_</text>
<text x="321.7" y="60.8">X12</text>
<text x="322.7" y="63.7">VC3v3</text>
<text x="187.5" y="66.7">VC12</text>
<text x="277" y="67.8">B14_</text>
<text x="277.1" y="70.8">B12_</text>
<text x="321.5" y="70.8">B11_</text>
<text x="321.5" y="66.7">B13_</text>
<text x="187.5" y="73.8">VC12COM</text>
<text x="277" y="74.8">B10_</text>
<text x="321.5" y="73.8">B9_</text>
<text x="321.6" y="77.3">VC12</text>
<text x="278.9" y="78.3">B8_</text>
<text x="272.9" y="101.2">VC3v3</text>
<text x="321.6" y="100.2">VC12</text>
<text x="187.5" y="105.5">B7_</text>
<text x="272.9" y="104.7">VC3v3</text>
<text x="321.6" y="103.8">VC12</text>
<text x="321.6" y="107.3">VC12</text>
<text x="187.5" y="109.1">B6_</text>
<text x="187.5" y="112.6">B5_</text>
<text x="272.9" y="108.3">VC3v3</text>
<text x="278.6" y="110.8">X22</text>
<text x="187.5" y="116.1">B4_</text>
<text x="187.5" y="119.7">B3_</text>
<text x="278.6" y="114.4">X20</text>
<text x="278.6" y="117.9">X21</text>
<text x="187.5" y="123.2">B2_</text>
<text x="278.6" y="121.4">X19</text>
<text x="187.5" y="126.7">B1_</text>
<text x="187.5" y="130.2">VC12</text>
<text x="187.5" y="137.3">VC12COM</text>
<text x="276.2" y="133">VC12</text>
<text x="278.9" y="136.5">B2_</text>
<text x="321.5" y="135.6">B1_</text>
<text x="278.6" y="142.6">B6_</text>
<text x="278.6" y="139.6">B4_</text>
<text x="321.5" y="139.1">B3_</text>
<text x="321.8" y="143.1">B5_</text>
<text x="321.4" y="146.6">B7_</text>
<text x="14" y="190.2">X20</text>
<text x="14" y="186.7">X19</text>
<text x="270.4" y="190.2">PC1</text>
<text x="270.4" y="186.7">PC0</text>
<text x="14" y="197.3">X22</text>
<text x="14" y="193.7">X21</text>
<text x="270.4" y="193.7">PC2</text>
<text x="270.4" y="197.3">PC3</text>
<text x="14" y="200.8">X11</text>
<text x="270.4" y="200.8">PC4</text>
<text x="14" y="204.3">X12</text>
<text x="15.9" y="207.8">X1</text>
<text x="270.4" y="207.8">PA0</text>
<text x="270.4" y="204.3">PC5</text>
<text x="15.9" y="211.4">X2</text>
<text x="15.9" y="214.9">X3</text>
<text x="270.4" y="214.9">PA2</text>
<text x="270.4" y="211.4">PA1</text>
<text x="15.9" y="222">X7</text>
<text x="15.9" y="218.4">X4</text>
<text x="270.4" y="222">PA6</text>
<text x="270.4" y="218.4">PA3</text>
<text x="15.9" y="225.5">X8</text>
<text x="270.4" y="225.5">PA7</text>
<text x="14" y="237.8">Y12</text>
<text x="14" y="234.3">Y11</text>
<text x="270.4" y="234.3">PB0</text>
<text x="270.4" y="237.8">PB1</text>
<text x="15.9" y="244.9">X5</text>
<text x="270.4" y="244.9">PA4</text>
<text x="15.9" y="248.4">X6</text>
<text x="270.4" y="248.4">PA5</text>
</g>
<g font-size="3.9" fill="#800">
<text x="250.5" y="261.1">TITLE:</text>
<text x="379.1" y="265.7">REV:</text>
<text x="287.4" y="275.3">Company:</text>
<text x="378.7" y="275.9">Sheet: 1/1</text>
<text x="287.4" y="282.9">Date:</text>
<text x="336.4" y="283">Drawn By: pressl.alex</text>
</g>
<g font-size="3.2" fill="#800">
<text x="41.6" y="6.9">1</text>
<text x="110.8" y="6.9">2</text>
<text x="179.9" y="6.9">3</text>
<text x="249.1" y="6.9">4</text>
<text x="318.2" y="6.9">5</text>
<text x="4.1" y="42">A</text>
<text x="405.9" y="42">A</text>
<text x="4.1" y="111.1">B</text>
<text x="405.9" y="111.1">B</text>
<text x="4.1" y="180.3">C</text>
<text x="405.9" y="180.3">C</text>
<text x="4.1" y="249.4">D</text>
<text x="405.9" y="249.4">D</text>
<text x="41.6" y="287.7">1</text>
<text x="110.8" y="287.7">2</text>
<text x="179.9" y="287.7">3</text>
<text x="249.1" y="287.7">4</text>
<text x="318.2" y="287.7">5</text>
</g>
<g font-size="3.2" fill="#000080">
<text x="301.6" y="22.6">HDR-M-2.54_2x15</text>
<text x="301.6" y="19.5">J2</text>
<text x="77.2" y="36">ULN2003APWR</text>
<text x="77.2" y="33">U3</text>
<text x="155.2" y="35">100nF</text>
<text x="160.8" y="68.9">1K</text>
<text x="64.6" y="73.7">TSSOP-16_L5.0-W4.4-P0.65-LS6.4-BL</text>
<text x="292.1" y="83.6">HDR-M-2.54_2X15</text>
<text x="301.6" y="88.3">J3</text>
<text x="301.6" y="91.4">HDR-M-2.54_2x15</text>
<text x="77.2" y="99.5">ULN2003APWR</text>
<text x="77.2" y="96.5">U4</text>
<text x="155.2" y="98.5">100nF</text>
<text x="64.6" y="137.2">TSSOP-16_L5.0-W4.4-P0.65-LS6.4-BL</text>
<text x="160.8" y="134.1">1K</text>
<text x="292.1" y="152.4">HDR-M-2.54_2X15</text>
<text x="90" y="179.6">100nF</text>
<text x="118.2" y="179.6">100nF</text>
<text x="208.1" y="179.6">10nF</text>
<text x="236.4" y="179.6">10nF</text>
<text x="120.2" y="213.5">1K</text>
<text x="142.9" y="215.3">1K</text>
<text x="120.2" y="227.6">1K</text>
<text x="142.9" y="229.4">1K</text>
</g>
<g font-size="3.2" fill="#00f">
<text x="264.6" y="28.4">PB11(SDA2)</text>
<text x="324.9" y="28">PB10(SCL2)</text>
<text x="66.6" y="40.9">1</text>
<text x="90.1" y="40.9">16</text>
<text x="42.5" y="42.4">PB12</text>
<text x="42.5" y="45.9">PB1</text>
<text x="66.6" y="44.5">2</text>
<text x="66.6" y="48">3</text>
<text x="70.1" y="42.7">1B</text>
<text x="70.1" y="46.2">2B</text>
<text x="84.4" y="46.2">2C</text>
<text x="84.4" y="42.7">1C</text>
<text x="90.1" y="48">14</text>
<text x="90.1" y="44.5">15</text>
<text x="42.5" y="49.4">PB0</text>
<text x="42.5" y="53">PB3</text>
<text x="66.6" y="51.5">4</text>
<text x="70.1" y="49.7">3B</text>
<text x="70.1" y="53.3">4B</text>
<text x="84.4" y="53.3">4C</text>
<text x="84.4" y="49.7">3C</text>
<text x="90.1" y="51.5">13</text>
<text x="264.4" y="53.2">PB13(SCK2)</text>
<text x="42.5" y="56.5">PD2</text>
<text x="66.6" y="55">5</text>
<text x="66.6" y="58.6">6</text>
<text x="70.1" y="56.8">5B</text>
<text x="84.4" y="56.8">5C</text>
<text x="90.1" y="58.6">11</text>
<text x="90.1" y="55">12</text>
<text x="262.9" y="56.7">PB14(MISO2)</text>
<text x="42.5" y="63.6">PC9(SD)</text>
<text x="42.5" y="60">PC8(SD)</text>
<text x="66.6" y="62.1">7</text>
<text x="66.6" y="65.6">8</text>
<text x="70.1" y="60.3">6B</text>
<text x="70.1" y="63.9">7B</text>
<text x="84.4" y="63.9">7C</text>
<text x="84.4" y="60.3">6C</text>
<text x="90.1" y="65.6">9</text>
<text x="90.1" y="62.1">10</text>
<text x="262.9" y="60.3">PB15(MOSI2)</text>
<text x="264.8" y="63.8">PB2-BOOT1</text>
<text x="70.1" y="67.4">E</text>
<text x="81.3" y="67.4">COM</text>
<text x="43.2" y="105.8">PA8</text>
<text x="66.6" y="104.4">1</text>
<text x="66.6" y="108">2</text>
<text x="70.1" y="106.2">1B</text>
<text x="84.4" y="106.2">1C</text>
<text x="90.1" y="108">15</text>
<text x="90.1" y="104.4">16</text>
<text x="42.1" y="113.1">PA10(SD)</text>
<text x="43.2" y="109.4">PA9</text>
<text x="66.6" y="111.5">3</text>
<text x="70.1" y="109.7">2B</text>
<text x="70.1" y="113.2">3B</text>
<text x="84.4" y="113.2">3C</text>
<text x="84.4" y="109.7">2C</text>
<text x="90.1" y="111.5">14</text>
<text x="324.9" y="110.9">PB9</text>
<text x="42.5" y="116.5">PC12(SD)</text>
<text x="42.5" y="120">PC11(SD)</text>
<text x="66.6" y="115">4</text>
<text x="66.6" y="118.5">5</text>
<text x="70.1" y="116.8">4B</text>
<text x="84.4" y="116.8">4C</text>
<text x="90.1" y="118.5">12</text>
<text x="90.1" y="115">13</text>
<text x="324.9" y="118">PB5</text>
<text x="324.9" y="114.5">PB8</text>
<text x="42.5" y="123.5">PC10(SD)</text>
<text x="66.6" y="122.1">6</text>
<text x="66.6" y="125.6">7</text>
<text x="70.1" y="120.3">5B</text>
<text x="70.1" y="123.8">6B</text>
<text x="84.4" y="123.8">6C</text>
<text x="84.4" y="120.3">5C</text>
<text x="90.1" y="125.6">10</text>
<text x="90.1" y="122.1">11</text>
<text x="266.4" y="125.5">PB6(SCL1)</text>
<text x="324.9" y="125">PB7(SDA1)</text>
<text x="324.9" y="121.5">PB4</text>
<text x="48.4" y="127.2">PA15</text>
<text x="66.6" y="129.1">8</text>
<text x="70.1" y="127.4">7B</text>
<text x="70.1" y="130.9">E</text>
<text x="81.3" y="130.9">COM</text>
<text x="84.4" y="127.4">7C</text>
<text x="90.1" y="129.1">9</text>
<text x="263.6" y="129">PA13(SWDIO)</text>
<text x="323" y="128.7">PA14(SWCLK)</text>
</g>
<g font-size="3.2">
<text x="298.1" y="28.2">1</text>
<text x="306.7" y="28.2">2</text>
<text x="298.1" y="31.8">3</text>
<text x="298.1" y="35.3">5</text>
<text x="306.7" y="31.8">4</text>
<text x="306.7" y="35.3">6</text>
<text x="298.1" y="38.8">7</text>
<text x="306.7" y="38.8">8</text>
<text x="298.1" y="42.3">9</text>
<text x="298.1" y="45.9">11</text>
<text x="304.6" y="42.3">10</text>
<text x="304.6" y="45.9">12</text>
<text x="298.1" y="49.4">13</text>
<text x="298.1" y="52.9">15</text>
<text x="304.6" y="49.4">14</text>
<text x="304.6" y="52.9">16</text>
<text x="298.1" y="56.4">17</text>
<text x="298.1" y="60">19</text>
<text x="304.6" y="56.4">18</text>
<text x="304.6" y="60">20</text>
<text x="298.1" y="63.5">21</text>
<text x="304.6" y="63.5">22</text>
<text x="298.1" y="67">23</text>
<text x="298.1" y="70.6">25</text>
<text x="304.6" y="67">24</text>
<text x="304.6" y="70.6">26</text>
<text x="298.1" y="74.1">27</text>
<text x="298.1" y="77.6">29</text>
<text x="304.6" y="74.1">28</text>
<text x="304.6" y="77.6">30</text>
<text x="298.1" y="97">1</text>
<text x="298.1" y="100.5">3</text>
<text x="306.7" y="97">2</text>
<text x="306.7" y="100.5">4</text>
<text x="298.1" y="104.1">5</text>
<text x="298.1" y="107.6">7</text>
<text x="306.7" y="104.1">6</text>
<text x="306.7" y="107.6">8</text>
<text x="298.1" y="111.1">9</text>
<text x="304.6" y="111.1">10</text>
<text x="298.1" y="114.7">11</text>
<text x="298.1" y="118.2">13</text>
<text x="304.6" y="114.7">12</text>
<text x="304.6" y="118.2">14</text>
<text x="298.1" y="121.7">15</text>
<text x="298.1" y="125.2">17</text>
<text x="304.6" y="121.7">16</text>
<text x="304.6" y="125.2">18</text>
<text x="298.1" y="128.8">19</text>
<text x="304.6" y="128.8">20</text>
<text x="298.1" y="132.3">21</text>
<text x="298.1" y="135.8">23</text>
<text x="304.6" y="132.3">22</text>
<text x="304.6" y="135.8">24</text>
<text x="298.1" y="139.3">25</text>
<text x="298.1" y="142.9">27</text>
<text x="304.6" y="139.3">26</text>
<text x="304.6" y="142.9">28</text>
<text x="298.1" y="146.4">29</text>
<text x="304.6" y="146.4">30</text>
</g>
</svg>
